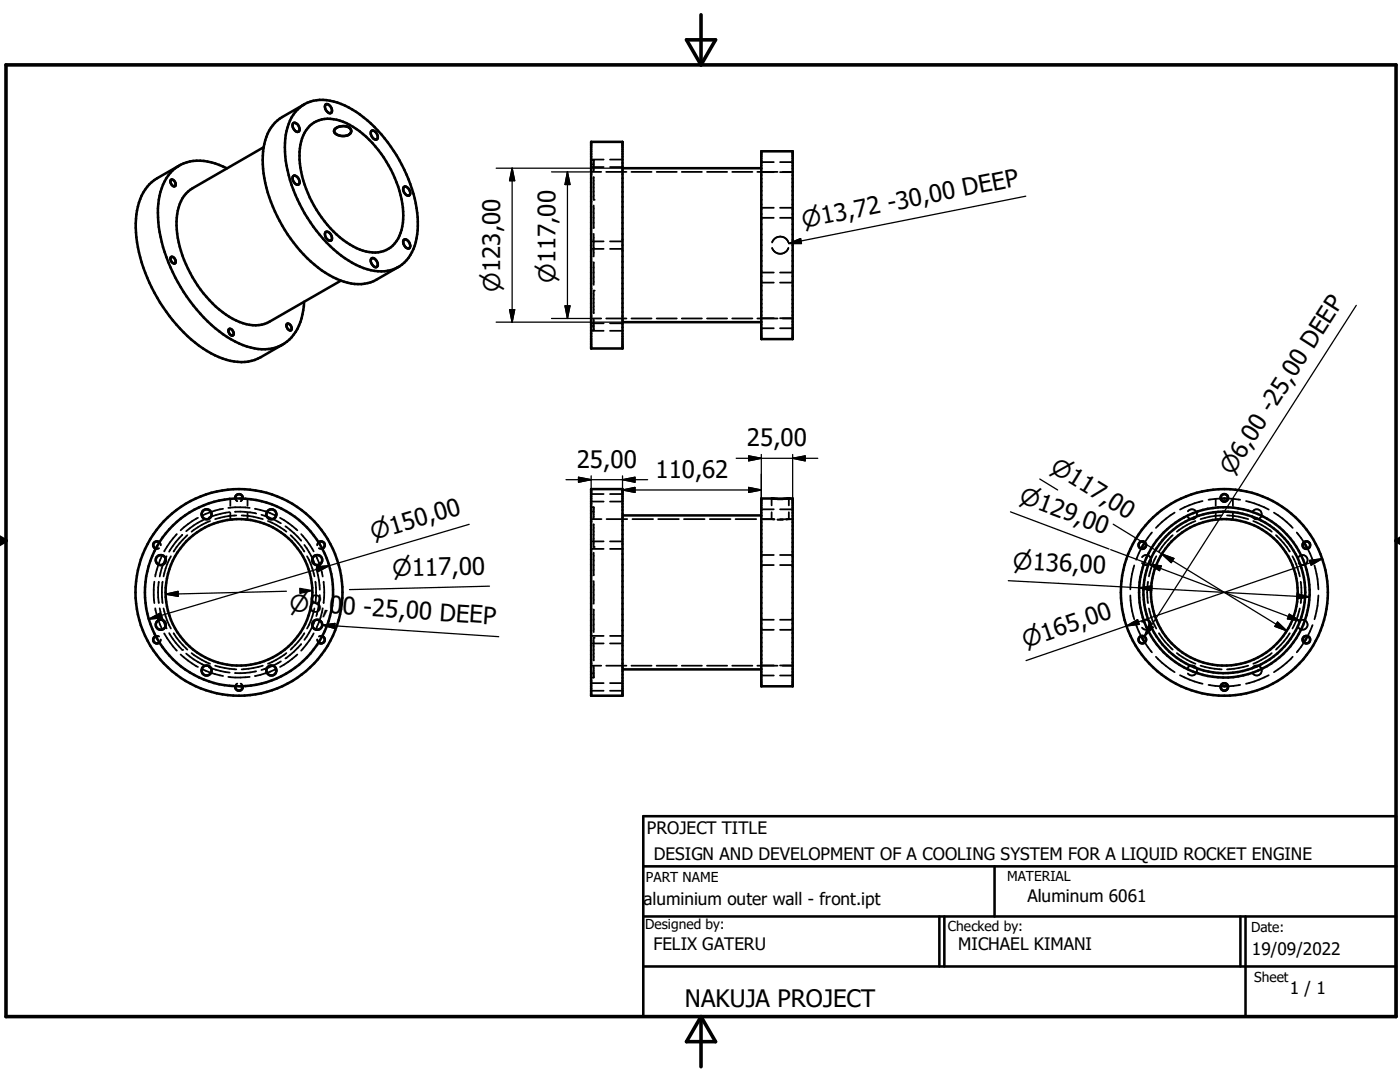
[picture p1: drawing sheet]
<svg xmlns="http://www.w3.org/2000/svg" width="279mm" height="216mm" viewBox="0 0 279 216" stroke-linecap="round" stroke-linejoin="round" font-family="sans-serif">
<g fill="#000">
<circle cx="118.5" cy="39.9" r=".18"/>
<circle cx="118.5" cy="58" r=".18"/>
<circle cx="157.4" cy="99.5" r=".25"/>
<circle cx="118.5" cy="109.1" r=".18"/>
<circle cx="36.4" cy="129.7" r=".18"/>
<circle cx="118.5" cy="127.3" r=".18"/>
</g>
<g fill="none" stroke="#000" stroke-width=".51">
<path d="M34.1 35.9a.77 .77 0 0 1 .8 .4 .77 .77 0 0 1-.1 .9 .95 .95 0 0 1-.7-1.3zM35.8 33l-4.4 2.6a9.2 9.2 0 0 0-4.2 7.2 29.2 29.2 0 0 0 6 19.4 24.5 24.5 0 0 0 12 9.6 8.6 8.6 0 0 0 6.8-.5l4.4-2.6M45.3 33.6a10.2 10.2 0 0 0-9.3-.7 8.9 8.9 0 0 0-4.3 7 27.8 27.8 0 0 0 4.4 17.4 27.5 27.5 0 0 0 12.4 11.6 8.9 8.9 0 0 0 8.7-.7 10.4 10.4 0 0 0 3.5-8M52.6 29.4l-14.2 8.2a7.5 7.5 0 0 0-3.2 6.6 23.8 23.8 0 0 0 11.2 19.4 7.5 7.5 0 0 0 7.4 .6l14.2-8.2M58.5 35.2a.75 .75 0 0 1 1.1 .5 .61 .61 0 0 1 .2 .7 .61 .61 0 0 1-.6 .4 1.42 1.42 0 0 1-.7-1.6zM58.6 24.6a1.15 1.15 0 0 1 1 1.7 1.15 1.15 0 0 1-1-1.7zM59.3 21.9a7.1 7.1 0 0 1 7.3-1.6 20 20 0 0 1 10.2 7.3 28.2 28.2 0 0 1 6.6 18.4 8.7 8.7 0 0 1-4.2 7.4 9.1 9.1 0 0 1-8.1-.5 27.8 27.8 0 0 1-12.2-14.1 21 21 0 0 1-1.5-13.4l.8-1.9zM60.7 20.8l-4.4 2.6a8.5 8.5 0 0 0-3.8 6.9 27.3 27.3 0 0 0 6.1 18.2 20 20 0 0 0 11.5 8.1 7.5 7.5 0 0 0 5-.8l4.4-2.5M61.8 25.1a6.1 6.1 0 0 1 6.7-.8 20.8 20.8 0 0 1 10.3 11.2 15.7 15.7 0 0 1 1.1 11 5.6 5.6 0 0 1-7.5 3.5 20.1 20.1 0 0 1-10.9-11.5 16.3 16.3 0 0 1-1.2-10.9l.8-1.6zM65 20.8a1.14 1.14 0 0 1 1.1 1.7 1.14 1.14 0 0 1-1.1-1.7zM66.9 25.7a2.17 2.17 0 0 1 3.2 .2 1.15 1.15 0 0 1-1.4 1.2h-.8l-.8-.4a.61 .61 0 0 1-.2-1zM74.2 26.1a1.15 1.15 0 0 1 1 1.7 1.15 1.15 0 0 1-1-1.7z"/>
<path d="M80.5 37.4a.75 .75 0 0 1 1.2 .5 .61 .61 0 0 1 .2 .7 .61 .61 0 0 1-.7 .4 1.42 1.42 0 0 1-.7-1.6zM118 28.3h6.2v41.2h-6.2zM124.2 33.6h27.7M151.9 30.2h6.3v37.5h-6.3zM34.1 51.3a.77 .77 0 0 1 .8 .4 .77 .77 0 0 1-.1 .9 .95 .95 0 0 1-.7-1.3zM65 46.3a1.15 1.15 0 0 1 1.1 1.7 1.15 1.15 0 0 1-1.1-1.7zM74.1 51.7a.73 .73 0 0 1 1.1 .5l.2 .8a.58 .58 0 0 1-.6 .3 .58 .58 0 0 1-.5-.5l-.3-.6zM80.5 47.9a.94 .94 0 0 1 1.4 1 .52 .52 0 0 1-.3 .7 .52 .52 0 0 1-.7-.3l-.4-.6zM45.7 65.7a.77 .77 0 0 1 .8 .3 .77 .77 0 0 1-.1 .9 .96 .96 0 0 1-.7-1.2zM57.2 64.7a.78 .78 0 0 1 .9 .3 .78 .78 0 0 1-.1 .9 .94 .94 0 0 1-.8-1.2zM124.2 64.3h27.7M47 99.5a.75 .75 0 0 1 .7-.9 .75 .75 0 0 1 .7 .9"/>
<path d="M118 97.6h6.2v41.2h-6.2zM151.9 99.5h6.3v37.4h-6.3zM243.6 99.5h1.5M31.8 108.2a.75 .75 0 0 0-1.1 .2 .75 .75 0 0 0 .4 1.1M63.6 108.2a.75 .75 0 0 1 1.1 .2 .75 .75 0 0 1-.4 1.1M124.2 102.8h27.7M228.5 108.2l-.8 1.3M260.2 108.2l.8 1.3M31.1 126.9a.75 .75 0 0 0-.4 1.1 .75 .75 0 0 0 1.1 .2M47 136.9a.75 .75 0 0 0 .7 .9 .75 .75 0 0 0 .7-.9M64.3 126.9a.75 .75 0 0 1 .4 1.1 .75 .75 0 0 1-1.1 .2M124.2 133.6h27.7"/>
<path d="M227.7 126.9l.8 1.3M243.6 136.9h1.5M261 126.9l-.8 1.3M128.4 162.9h150.2v40h-150.2zM128.4 172.9h150.2M198.5 172.9v10M128.4 192.8h150.2M128.4 182.9h150.2M187.5 182.9v9.9M188.5 182.9v9.9M247.6 182.9v9.9M248.6 182.9v20"/>
<circle cx="244.3" cy="99.3" r=".75"/>
<circle cx="32.1" cy="111.8" r=".99"/>
<circle cx="41.2" cy="102.6" r="1"/>
<circle cx="47.7" cy="118.2" r="18.8"/>
<circle cx="47.7" cy="118.2" r="14.6"/>
<circle cx="47.7" cy="118.2" r="20.6"/>
<circle cx="54.2" cy="102.6" r="1"/>
<circle cx="63.3" cy="111.8" r="1"/>
<circle cx="228" cy="108.8" r=".75"/>
<circle cx="244.3" cy="118.2" r="20.6"/>
<circle cx="244.3" cy="118.2" r="17"/>
<circle cx="244.3" cy="118.2" r="16.1"/>
<circle cx="244.4" cy="118.2" r="14.6"/>
<circle cx="260.7" cy="108.8" r=".75"/>
<circle cx="32.1" cy="124.7" r="1"/>
<circle cx="41.2" cy="133.8" r="1"/>
<circle cx="54.2" cy="133.8" r="1"/>
<circle cx="63.3" cy="124.7" r="1"/>
<circle cx="228" cy="127.6" r=".74"/>
<circle cx="244.4" cy="137.1" r=".75"/>
<circle cx="260.7" cy="127.6" r=".75"/>
</g>
<g fill="none" stroke="#000" stroke-width=".36">
<path d="M118 32.8h.1M118 31.9h.1M118 31.8h2.5M118 33.3h2.5M118 34.3h2M118.3 31.9h.2v2.3M118.3 32.8h.2M118.5 35.3v4.6M121 34.3h4M121.7 31.8h2.5M121.7 33.3h2.5M126 34.3h4"/>
<path d="M131.1 34.3h4M136.1 34.3h4M141.1 34.3h4M146.1 34.3h4.1M151.1 34.3h4.1M151.9 32.3h2.5M151.9 34.4h2.5M155.7 32.3h2.5M155.7 34.4h2.5M156.2 34.3h2M118 48.2h2.5M118 49.7h2.5"/>
<path d="M118.5 41v4.5M118.5 46.7v4.5M118.5 52.3v4.5M118.5 58v4.5M121.7 48.2h2.5M121.7 49.7h2.5M151.9 54.4h2.5M151.9 56.4h2.5M151.9 41.5h2.5M151.9 43.5h2.5M154.1 48.4a1.71 1.71 0 0 1 1.6-1.2 1.71 1.71 0 0 1 1.7 1.2M154.1 49.5a1.71 1.71 0 0 0 1.6 1.1 1.71 1.71 0 0 0 1.7-1.1"/>
<path d="M155.7 54.4h2.5M155.7 56.4h2.5M155.7 41.5h2.5M155.7 43.5h2.5M118 65h.1M118 65.9h.1M118 64.5h2.5M118 66h2.5M118 63.5h2M118.3 65h.2M118.5 63.6v2.3h-.2M121 63.5h4"/>
<path d="M121.7 64.5h2.5M121.7 66h2.5M126 63.5h4M131.1 63.5h4M136.1 63.5h4M141.1 63.5h4M146.1 63.5h4.1M151.1 63.5h4.1M151.9 63.5h2.5M151.9 65.5h2.5M155.7 63.5h2.5M155.7 65.5h2.5"/>
<path d="M156.2 63.5h2M46 99.5v1.4M47 99.5l.4 .5M48.4 99.5l-.4 .5M49.4 99.5v1.4M118 98.6h2.5M121.7 98.6h2.5M154 99.5v1.3M157.4 99.5v1.3M240 100l-2.6 .8-1.9 .9M242.6 99.5v1.4M243.6 99.5l-2.4 .2"/>
<path d="M245.1 99.5l2.4 .2M246.1 99.5v1.4M248.7 100l1.6 .4 2.9 1.3M30.8 116.1l-.1 1.6 .1 2.6M31.7 116.1l-.2 2.1 .2 2.1M31.7 109.4l-.6 .1M31.8 108.2l.3 .6M32.3 111l-.7 1.7-.6 2.3M32.5 116.1l-.2 2.1 .2 2.1M33.2 111l-.9 2.4-.4 1.6M34.1 111l-.7 1.5-.8 2.5M35.3 106.6l-1.4 1.6-1.1 1.8"/>
<path d="M36.4 106.7l-1.3 1.5-1.3 1.9M36.4 106.7h.1M37.4 106.8l-1.6 1.6-1.2 1.7M39.5 103.3l-2 1.3-1.5 1.2M40.7 103.7l-2.1 1.2-1.4 1.1M41.9 104l-1.6 .7-2.1 1.4M44.5 101.5l-1.6 .4-2.5 .9M45.6 101.3l1.3-.1 2.9 .1M45.8 102.2l-1.8 .3-2.3 .8M46 102.3v1.4M46.9 102.1h2l2.2 .4M47.2 102.8l-2.4 .3-1.9 .5"/>
<path d="M48.2 102.8l2.4 .3 1.9 .5M49.4 102.3v1.4M50.9 101.5l2.1 .5 1.9 .8M52.2 102.7l2.4 .9 1.5 .8M53.5 104l1.6 .7 2.1 1.4M55.9 103.3l1.6 1 1.8 1.5M57 105l1.7 1.4 1.4 1.5M58 106.8l1.5 1.6 1.2 1.7M60.1 106.6l1.7 2 .8 1.4M60.7 108.7l1.5 2.4 .6 1.4M61.3 111l.7 1.5 .8 2.5M62.9 116.1l.2 2.1-.2 2.1"/>
<path d="M63.1 111l.9 2.2 .4 1.8M63.1 113.5l.5 2.2 .2 2M63.6 108.2l-.3 .6M63.6 109.4l.7 .1M63.8 118.7l-.2 1.9-.5 2.3M64.6 116.1l.1 2.1-.1 2.1M118 103.6h2M118 102.1h.1M118 101.2h.1M118 100.1h2.5M118 108h2.5M118 109.5h2.5"/>
<path d="M118.3 101.2h.2v2.3M118.3 102.1h.2M118.5 104.6v4.5M118.5 110.3v4.5M118.5 115.9v4.6M121.1 103.6h4.1M121.7 100.1h2.5M121.7 108h2.5M121.7 109.5h2.5M126.2 103.6h4.1M131.4 103.6h4.1M136.5 103.6h4.1"/>
<path d="M141.7 103.6h4.1M146.8 103.6h4.1M151.9 103.6h2.7M151.9 103.6h2.2M151.9 110.7h2.5M151.9 112.7h2.5M151.9 101.6h2.5M154 102.2v1.4M154.3 103.6h.1M155.1 103.7h1.2M155.7 103.6h2.5M155.7 110.7h2.5"/>
<path d="M155.7 112.7h2.5M155.7 101.6h2.5M157.1 103.6h-.1M157.4 102.2v1.4M157.7 103.6h-.4M157.9 103.6h.3M225.6 118.8l.2 2.1 .6 2.7M226.4 112.8l-.6 2.7-.2 2.1M227.7 109.5l-1 2.2M227.9 111.2a1 1 0 0 1 1.5-.2 1 1 0 0 1 0 1.5 1 1 0 0 1-1.5-.2M229.1 116.1l-.2 2.1 .2 2.1M229.9 106.2l-1.4 2"/>
<path d="M230.8 111l-.8 1.5-.7 2.5M234 106.8l-1.5 1.6-1.2 1.7M234.4 102.3l-1.7 1.2-2 1.8M237.1 102a1 1 0 0 1 1.4-.1 1 1 0 0 1 0 1.5 1 1 0 0 1-1.4-.2M238.6 104l-1.7 .7-2 1.4M242.6 102.3v1.4M243.8 102.8l-2.4 .3-1.8 .5M244.9 102.8l2.3 .3 1.9 .5M246.1 102.3v1.4M250 102a1 1 0 0 1 1.5-.1 1 1 0 0 1 0 1.5 1 1 0 0 1-1.5-.2M250.1 104l1.7 .7 2 1.4M254.2 102.3l1.7 1.2 2.1 1.8"/>
<path d="M254.7 106.8l1.5 1.6 1.2 1.7M257.9 111l.8 1.5 .7 2.5M258.8 106.2l1.4 2M259.2 111.2a1 1 0 0 1 1.4-.2 1 1 0 0 1 0 1.5 1 1 0 0 1-1.4-.2M259.6 116.1l.1 2.1-.1 2.1M261 109.5l1 2.2M262.3 112.8l.6 2.7 .2 2.1M263.1 118.8l-.2 2.1-.6 2.7M31 121.4l.6 2.3 .7 1.7M31.1 126.9l.6 .1M31.9 121.4l.4 1.7 .9 2.3M32.1 127.6l-.3 .6"/>
<path d="M32.6 121.4l.8 2.5 .7 1.5M32.8 126.4l1.1 1.8 1.4 1.6M33.8 126.3l1.3 1.9 1.3 1.5M34.6 126.4l1.2 1.6 1.6 1.6M36 130.6l1.5 1.2 2 1.3M37.2 130.4l1.4 1.2 2.1 1.1M38.2 130.3l2.1 1.4 1.6 .8M40.4 133.6l1.5 .6 2.6 .7M41.7 133.2l2.3 .7 1.8 .3M42.9 132.8l1.9 .5 2.4 .3M45.6 135.1l1.3 .1 2.9-.1M47.4 136.4l-.4 .5"/>
<path d="M48 136.4l.4 .5M51.1 133.9l-2.2 .4h-2M52.5 132.8l-1.9 .5-2.4 .3M54.9 133.6l-1.9 .8-2.1 .5M56.1 132l-1.5 .8-2.4 .9M57.2 130.3l-2.1 1.4-1.6 .8M59.3 130.6l-1.8 1.5-1.6 1M60.1 128.5l-1.4 1.5-1.7 1.4M60.7 126.4l-1.2 1.6-1.5 1.6M62.6 126.4l-.8 1.4-1.7 2M62.8 121.4l-.8 2.5-.7 1.5M62.8 123.9l-1.1 2.3-1 1.5"/>
<path d="M63.3 127.6l.3 .6M64.3 126.9l-.7 .1M64.4 121.4l-.4 1.8-.9 2.2M118 134.3h.1M118 135.2h.1M118 136.3h2.5M118 137.8h2.5M118 126.9h2.5M118 128.4h2.5M118 132.8h2M118.3 134.3h.2M118.5 121.6v4.5"/>
<path d="M118.5 127.3v4.5M118.5 132.9v2.3h-.2M121 132.8h4M121.7 136.3h2.5M121.7 137.8h2.5M121.7 126.9h2.5M121.7 128.4h2.5M126 132.8h4M131.1 132.8h4M136.1 132.8h4M141.1 132.8h4M146.1 132.8h4.1"/>
<path d="M151.1 132.8h4.1M151.9 123.7h2.5M151.9 125.7h2.5M151.9 132.8h2.5M151.9 134.8h2.5M155.7 123.7h2.5M155.7 125.7h2.5M155.7 132.8h2.5M155.7 134.8h2.5M156.2 132.8h2M226.7 124.7l1 2.2M227.9 124.1a1 1 0 0 1 1.5-.2 1 1 0 0 1 0 1.5 1 1 0 0 1-1.5-.2"/>
<path d="M228.5 128.2l1.4 2M229.3 121.4l.7 2.5 .8 1.5M230.7 131.1l1.2 1.1 2.5 1.9M231.3 126.4l1.2 1.6 1.5 1.6M234.9 130.3l1.2 .9 2.5 1.3M235.5 134.7l1.9 .9 2.6 .8M237.1 133.2a1 1 0 0 1 1.4-.1 1 1 0 0 1 0 1.4 1 1 0 0 1-1.4-.1M239.6 132.8l1.8 .5 2.4 .3M241.2 136.7l2.4 .2M247.5 136.7l-2.4 .2M249.1 132.8l-1.9 .5-2.3 .3M250 133.2a1 1 0 0 1 1.5-.1 1 1 0 0 1 0 1.4 1 1 0 0 1-1.5-.1"/>
<path d="M253.2 134.7l-2.9 1.3-1.6 .4M253.8 130.3l-1.2 .9-2.5 1.3M257.4 126.4l-1.2 1.6-1.5 1.6M258 131.1l-2.1 1.8-1.7 1.2M259.2 124.1a1 1 0 0 1 1.4-.2 1 1 0 0 1 0 1.5 1 1 0 0 1-1.4-.2M259.4 121.4l-.7 2.5-.8 1.5M260.2 128.2l-1.4 2M262 124.7l-1 2.2"/>
</g>
<path d="M1.2 12.9h277.4v190h-277.4zM137 7.9h5.8l-2.9 5zM139.9 2.9v10M-.1 107.9h1.3M-.1 107.2l1.3 .7M1.2 107.9l-1.2 .7M278.6 107.9h.8M278.6 107.9l.8 .5M279.4 107.4l-.8 .5M139.9 202.9v10M139.9 202.9l2.9 5h-5.8z" fill="none" stroke="#000" stroke-width=".71"/>
<g fill="none" stroke="#000" stroke-width=".25">
<path d="M99 33.6h25.2M102.2 33.6v30.7M102.2 33.6l.5 2.5h-1zM110.1 34.3h7.9M113.2 34.3v29.2M113.2 34.3l.6 2.5h-1zM204.7 39.1l-47.3 9.5M157.4 48.6l2.4-1 .1 1zM99 64.3h25.2M101.7 61.8h1l-.5 2.5zM110.1 63.5h7.9M112.8 61h1l-.6 2.5z"/>
<path d="M270.7 60.9l-42.3 66.1M113 95.7h16.2M115.5 95.2l2.5 .5-2.5 .5zM118 95v2.6M124.2 95.7l2.5-.5v1zM124.2 97.8l2.5-.5v1zM124.2 95v5.1M124.2 97.8h27.7M146.9 91.4h16.3M149.4 91l2.5 .4-2.5 .6zM149.4 97.3l2.5 .5-2.5 .5zM151.9 90.7v8.8"/>
<path d="M158.2 91.4l2.5-.4v1zM158.2 90.7v8.8M207.5 95.6l3.6 2.2M33 118.6l2.5-.6 .1 1zM57.2 118l-24.2 .6M63.2 113.1l2.5-.2-2.3 1.2zM65.7 112.9l-36 10.6M93.6 104.6l-27.9 8.3M97.7 117l-28 .6M201.2 115.9l26.2 1.4M201.7 102.1l19.6 7.5M221.7 109.7l7.5 2.8"/>
<path d="M222.2 104.6l9.7 5.9M227.4 117.3l33.9 1.8M227.4 117.3l2.5-.4-.1 1zM229.2 112.5l30.3 11.4M229.2 112.5l2.6 .4-.4 1zM231.9 110.5l24.9 15.4M231.9 110.5l2.4 .9-.6 .9zM258.9 118.5l2.4 .6-2.5 .4zM261.3 111.8l2.6-.3-2.2 1.3zM263.9 111.5l-39.1 13.4M29.7 123.5l2.2-1.2 .3 1zM64.3 124.7l35.2 2.3"/>
<path d="M64.3 124.7l2.5-.3v1zM224.8 124.9l2.2-1.3 .4 1zM224.8 124.9l-20 6.9M229.3 124.6l.9 .6-1.8 1.8zM255 124.1l1.8 1.8-2.4-.9zM257.3 122.5l2.2 1.4-2.6-.4z"/>
</g>
<g fill="#000" stroke="#000" stroke-width=".25">
<path d="M102.2 33.6l.5 2.5h-1zM113.2 34.3l.6 2.5h-1zM157.4 48.6l2.4-1 .1 1zM101.7 61.8h1l-.5 2.5zM112.8 61h1l-.6 2.5zM115.5 95.2l2.5 .5-2.5 .5zM124.2 95.7l2.5-.5v1zM124.2 97.8l2.5-.5v1zM149.4 91l2.5 .4-2.5 .6zM149.4 97.3l2.5 .5-2.5 .5zM158.2 91.4l2.5-.4v1zM33 118.6l2.5-.6 .1 1z"/>
<path d="M59.8 117.4l2.5 .5-2.4 .5zM63.2 113.1l2.5-.2-2.3 1.2zM227.4 117.3l2.5-.4-.1 1zM229.2 112.5l2.6 .4-.4 1zM231.9 110.5l2.4 .9-.6 .9zM258.9 118.5l2.4 .6-2.5 .4zM261.3 111.8l2.6-.3-2.2 1.3zM29.7 123.5l2.2-1.2 .3 1zM64.3 124.7l2.5-.3v1zM224.8 124.9l2.2-1.3 .4 1zM229.3 124.6l.9 .6-1.8 1.8zM255 124.1l1.8 1.8-2.4-.9z"/>
<path d="M257.3 122.5l2.2 1.4-2.6-.4z"/>
</g>
<g font-size="4.8">
<text x="262.1" y="69.8" transform="rotate(-57 262.1 69.8)">DE P</text>
<text x="253.9" y="82.6" transform="rotate(-57 253.9 82.6)">-25,0</text>
<text x="149.1" y="89.1">25,00</text>
<text x="115.1" y="93.3">25,00</text>
<text x="130.8" y="95.4">110,62</text>
<text x="136.7" y="200.9">NAKUJA PROJECT</text>
</g>
<g font-size="4.6">
<text x="160.4" y="45.5" transform="rotate(-11 160.4 45.5)">n13,72 -30,00 DEEP</text>
<text x="99.8" y="58.2" transform="rotate(-90 99.8 58.2)">n123,00</text>
<text x="110.9" y="56.5" transform="rotate(-90 110.9 56.5)">n117,00</text>
<text x="209.4" y="93.9" transform="rotate(32 209.4 93.9)">n117,00</text>
<text x="246" y="95.1" transform="rotate(-57 246 95.1)">n6,0</text>
<text x="203.2" y="100.2" transform="rotate(21 203.2 100.2)">n129,00</text>
<text x="74.5" y="107.8" transform="rotate(-16 74.5 107.8)">n150,00</text>
<text x="202.1" y="113.5" transform="rotate(3 202.1 113.5)">n136,00</text>
<text x="78.3" y="115" transform="rotate(-1 78.3 115)">n117,00</text>
<text x="57.7" y="121.9" transform="rotate(4 57.7 121.9)">n8,00 -25,00 DEEP</text>
<text x="204.7" y="129.3" transform="rotate(-19 204.7 129.3)">n165,00</text>
</g>
<g font-size="3.4">
<text x="129.1" y="166.4">PROJECT TITLE</text>
<text x="130.5" y="171.7">DESIGN AND DEVELOPMENT OF A COOLING SYSTEM FOR A LIQUID ROCKET ENGINE</text>
<text x="128.4" y="180.6">aluminium outer wall - front.ipt</text>
<text x="205.1" y="180">Aluminum 6061</text>
<text x="130.4" y="189.6">FELIX GATERU</text>
<text x="191.2" y="189.6">MICHAEL KIMANI</text>
<text x="249.9" y="190.5">19/09/2022</text>
<text x="257.4" y="198.2">1 / 1</text>
</g>
<g font-size="2.7">
<text x="128.9" y="175.9">PART NAME</text>
<text x="201" y="175.9">MATERIAL</text>
<text x="128.8" y="185.3">Designed by:</text>
<text x="189.2" y="185.8">Checked by:</text>
<text x="249.7" y="186">Date:</text>
<text x="250.3" y="196">Sheet</text>
</g>
</svg>
